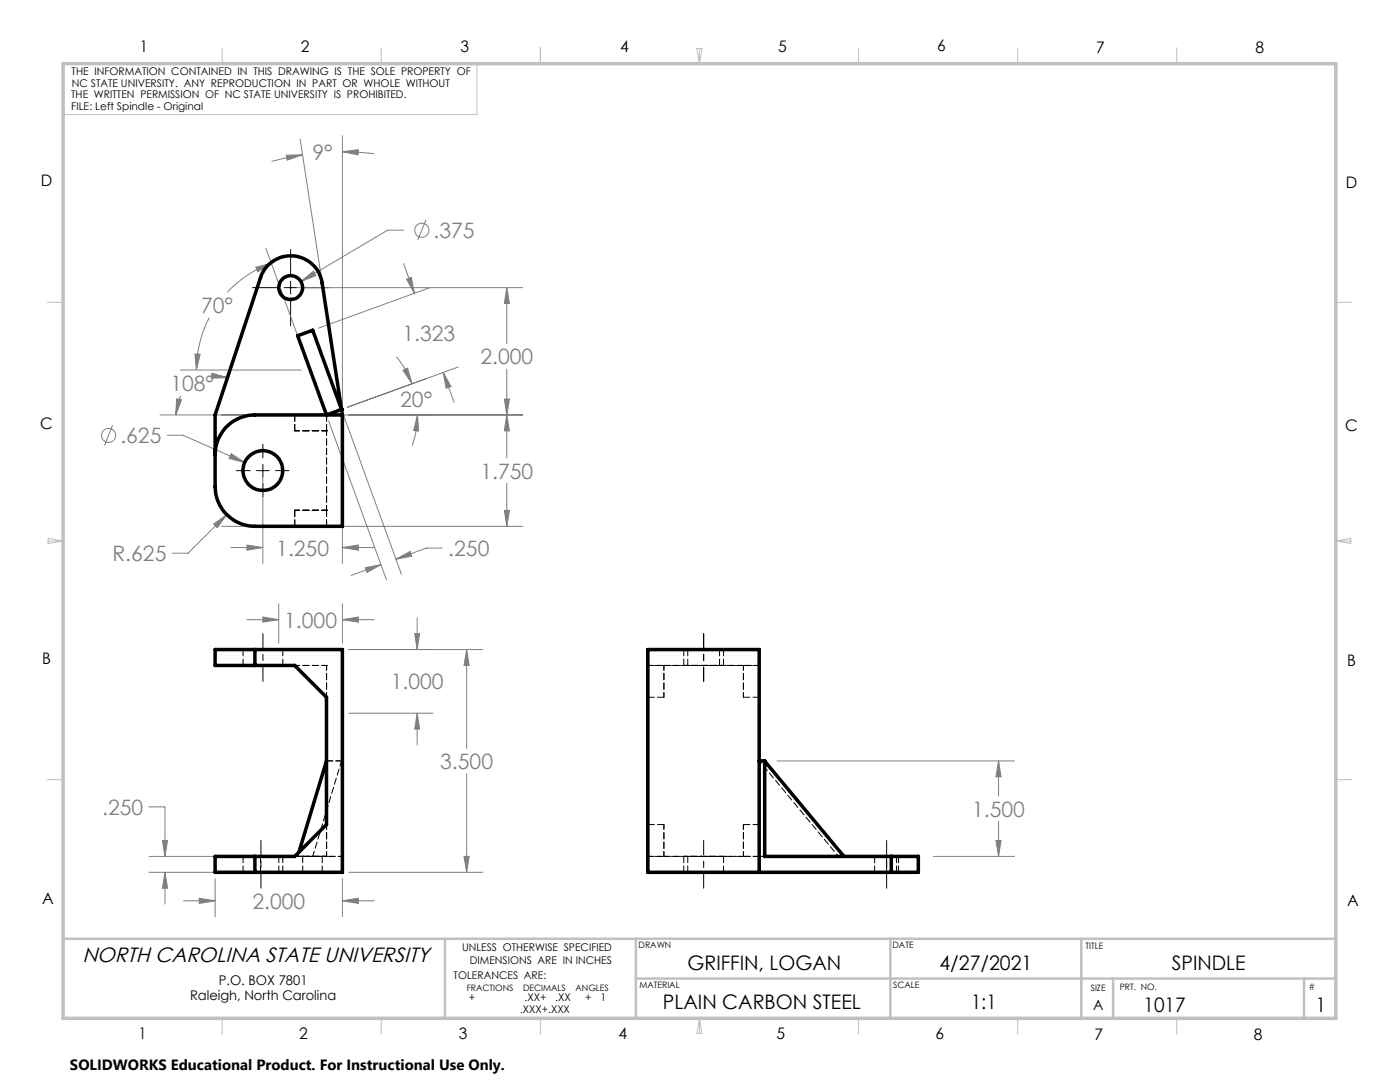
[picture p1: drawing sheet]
<svg xmlns="http://www.w3.org/2000/svg" width="279mm" height="216mm" viewBox="0 0 279 216" stroke-linecap="round" stroke-linejoin="round" font-family="sans-serif">
<g fill="none" stroke="#808080" stroke-width=".2">
<path d="M57.1 31l3.3-.1-3.1 1.1zM59.9 27.8l4.2 27.4M60.4 30.9l-2.4 .4-3.8 .9M68.3 30.3l3.2-.4v1zM68.3 30.3l6.3 .4M68.3 27.1v54.4M51 53.3l3.2-.8-2.8 1.8zM53.1 49.5l8.2 22.7M54.2 52.5a22.6 22.6 0 0 0-8.8 5.8M59.3 57.4h45M60.1 56.2l2.4-2.1 .5 .9zM80.5 45.9h-3.1l-17.3 10.3"/>
<path d="M80.5 52.6l2.2 5.9M81.1 55.7l1-.3 .6 3.1zM85 43.9l-1.6 4M85.7 57.4l-22.1 8.1M101.1 57.4l.6 3.2h-1.1zM101.1 57.4v11.2M35.2 79.6l1 .2-1.1 3zM36 73.8h24.1M36.1 79a8.2 8.2 0 0 0-1 3.8M38.9 70.6l1 .1-.7 3.1zM41.8 63.4a23.1 23.1 0 0 0-2.6 10.4M42.3 74.5l3.1 .9-3.2 .1z"/>
<path d="M43.9 75l1.5 .4M79.1 71.2a18.6 18.6 0 0 1 3.1 5.4M80.4 73.9l1-.4 .8 3.1zM85.2 75.5l-15.8 5.7M88.4 74.3l1.6 2.8-1 .4zM88.4 74.3l2.2 6M91.4 73.2l-22.1 8.1M100.6 79.6h1.1l-.6 3.2zM101.1 73.6v17.8M22.5 84.8l-1.7 4.1M31.9 82.8h72.4M33.4 86.9h3.1l12.3 5.4"/>
<path d="M46.1 90.5l2.7 1.8-3.1-.8zM52.5 95.2v17.2M65.6 84l11.5 31.7M68.3 95.2v17.2M68.6 82.9l11.5 31.7M83.3 82.8l.2 3.2-1-.1zM83.3 82.8a18.4 18.4 0 0 1-1.1 6.1M101.1 82.8l.6 3.2h-1.1zM101.1 96.4v8.6M42.7 104.6l2.6-1.9-1.9 2.6zM44.2 105h60.1M45.3 102.7l-7.8 7.7h-3.1"/>
<path d="M46.1 109.3h6.4M49.3 108.8l3.2 .5-3.2 .5zM68.3 109.3l3.2-.5v1zM68.3 109.3h6.4M72.9 113.3l3.1-.6-2.8 1.5zM76 112.7l-5.9 2.1M79 111.6l2.8-1.6 .4 1zM88.3 109.4h-3.2l-6.1 2.2M100.6 101.8h1.1l-.6 3.2zM49.3 123.6h6.3M52.5 123.1l3.1 .5-3.1 .5zM55.6 120.5v7.8"/>
<path d="M68.3 123.6l3.2-.5v1zM68.3 120.5v7.8M68.3 123.6h6.4M69.6 129.6h26.7M82.8 126.4h.9l-.4 3.2zM83.3 123.3v6.3M93.1 129.6l.5 3.2h-1zM93.1 129.6v19.7M69.6 142.3h16.8M83.3 142.3l.4 3.2h-.9zM83.3 142.3v6.4M93.1 154.4v19.7"/>
<path d="M155.1 151.8h47.4M199.3 151.8l.5 3.2h-1zM199.3 151.8v7.1M29.7 174.1h23.1M29.7 170.9h23.1M29.7 161h3.2v9.9M32.4 167.7h1l-.5 3.2zM32.9 174.1l.5 3.1h-1zM32.9 174.1v6.3M36.6 179.7h6.3M39.8 179.2l3.1 .5-3.1 .6zM42.9 175.3v7.6"/>
<path d="M68.3 179.7l3.2-.5v1.1zM68.3 175.3v7.6M68.3 179.7h6.4M69.6 174.1h26.7M92.6 170.9h1l-.5 3.2zM186.2 170.9h16.3M198.8 167.7h1l-.5 3.2zM199.3 163.9v7"/>
<circle cx="84.2" cy="45.9" r="1.4"/>
<circle cx="21.7" cy="86.9" r="1.4"/>
</g>
<path d="M52.5 126.4v9.6M140.4 136v-9.6M52.1 167.7v9.5M140.4 177.2v-9.5M176.9 177.2v-9.5" fill="none" stroke="#000" stroke-width=".2" stroke-dasharray="15.2 1.3 1.3 1.3" stroke-dashoffset="12.4"/>
<path d="M176.9 174.1v-3.2" fill="none" stroke="#000" stroke-width=".2" stroke-dasharray="15.2 1.3 1.3 1.3"/>
<path d="M50.4 57.4h5.1M56.7 57.4h2.6M58 49.8v5.1M58 56.1v2.6M58 59.9v5.1M60.5 57.4h5.1M47.2 93.9h2.7M51.2 93.9h2.5M52.5 88.7v2.7M52.5 92.6v2.6M52.5 96.4v2.7M55 93.9h2.7" fill="none" stroke="#000" stroke-width=".2"/>
<g fill="none" stroke="#c0c0c0" stroke-width=".2">
<path d="M44.3 9.5v3.2M76.1 9.5v3.2M95.2 12.7v10.2h-82.6M107.8 9.5v3.2M139.1 9.7h1l-.5 3zM139.6 9.7v3M171.3 9.5v3.2M203.1 9.5v3.2M234.8 9.5v3.2M9.4 60.3h3.2M266.6 60.3h3.2M9.6 108h3"/>
<path d="M9.6 107.4l3 .6-3 .4zM266.6 108h3M266.6 108l3-.6v1zM9.4 155.6h3.2M266.6 155.6h3.2M44.3 203.2v3.2M76.1 203.2v3.2M107.8 203.2v3.2M139.6 203.2v3M139.6 203.2l.5 3h-1zM171.3 203.2v3.2M203.1 203.2v3.2"/>
<path d="M234.8 203.2v3.2"/>
</g>
<path d="M12.6 187.3h254M88.8 187.3v15.9M126.9 187.3v15.9M126.9 195.3h139.7M177.7 187.3v15.9M215.8 187.3v15.9M222.1 195.3v7.9M260.2 195.3v7.9" fill="none" stroke="#c0c0c0" stroke-width=".5"/>
<path d="M12.6 12.7h254v190.5h-254z" fill="none" stroke="#c0c0c0" stroke-width=".7"/>
<path d="M68.3 179.7l3.2-.5v1.1zM39.8 179.2l3.1 .5-3.1 .6zM92.6 170.9h1l-.5 3.2zM93.1 129.6l.5 3.2h-1zM32.4 167.7h1l-.5 3.2zM32.9 174.1l.5 3.1h-1zM68.3 123.6l3.2-.5v1zM52.5 123.1l3.1 .5-3.1 .5zM82.8 126.4h.9l-.4 3.2zM83.3 142.3l.4 3.2h-.9zM198.8 167.7h1l-.5 3.2zM199.3 151.8l.5 3.2h-1zM101.1 82.8l.6 3.2h-1.1zM100.6 101.8h1.1l-.6 3.2zM101.1 57.4l.6 3.2h-1.1zM100.6 79.6h1.1l-.6 3.2zM38.9 70.6l.3 3.2 .7-3.1zM51 53.3l.4 1 2.8-1.8zM80.4 73.9l1.8 2.7-.8-3.1zM83.3 82.8l-.8 3.1 1 .1zM49.3 108.8l3.2 .5-3.2 .5zM68.3 109.3l3.2-.5v1zM42.7 104.6l.7 .7 1.9-2.6zM72.9 113.3l3.1-.6-2.8 1.5zM79 111.6l2.8-1.6 .4 1zM60.1 56.2l2.9-1.2-.5-.9zM46.1 90.5l-.4 1 3.1 .8zM88.4 74.3l1.6 2.8-1 .4zM81.1 55.7l1-.3 .6 3.1zM68.3 30.3l3.2-.4v1zM57.1 31l3.3-.1-3.1 1.1zM42.3 74.5l3.1 .9-3.2 .1zM35.2 79.6l1 .2-1.1 3z" fill="#808080"/>
<g fill="none" stroke="#000" stroke-width=".7">
<path d="M59.4 67l3-1.1 5.8 15.8-3 1.1zM68.2 81.7l-3.9-25.3a6.3 6.3 0 0 0-5.8-5.4 6.3 6.3 0 0 0-6.5 4.4l-9.1 27.4v14.3a7.9 7.9 0 0 0 8 7.9h17.4v-22.2M68.2 81.7h.1M68.2 81.7l.1 1.1M68.3 82.8h-17.4a7.9 7.9 0 0 0-8 7.9M50.9 129.6h-8v3.2h8M50.9 129.6v3.2M50.9 132.8h7.9l6.4 6.3v25.4l-6.4 6.4h-7.9M50.9 129.6h17.4v44.5h-17.4M65.2 151.8l-5.5 18.2M151.5 151.8h1.1v19.1h25.3M152.6 151.9l15.8 19"/>
<path d="M50.9 170.9h-8v3.2h8M50.9 170.9v3.2M151.5 174.1v-44.5h-22.2v44.5h48.6M177.9 170.9h5.4v3.2h-5.4M177.9 170.9v3.2"/>
<circle cx="58" cy="57.4" r="2.38"/>
<circle cx="52.5" cy="93.9" r="4"/>
</g>
<g fill="none" stroke="#000" stroke-width=".2" stroke-dasharray="1.3 .6">
<path d="M52 55.4h.1M64.3 56.4h.1M42.9 90.7h.1M42.9 97.1h.1M42.9 82.8h.1M50.9 82.8h.1M58.8 82.8v3.1M65.2 82.8h.1M65.2 85.9h.1M65.2 85.9v-3.1M68.2 81.7h.1M68.3 82.8h.1"/>
<path d="M68.3 82.8h-3.1M50.9 105h.1M58.8 105v-3.2M65.2 105h.1M65.2 101.8h.1M65.2 101.8v3.2M68.3 105h.1M68.3 105v-22.2M42.9 132.8v-3.2M42.9 132.8h.1M42.9 129.6h.1M48.5 129.6v3.2"/>
<path d="M50.9 129.6v3.2M56.4 132.8v-3.2M58.8 132.8h.1M65.2 132.8h.1M65.2 139.1h.1M65.2 139.1l-6.4-6.3M68.3 129.6v22.2M68.3 129.6h.1M129.3 129.6h.1M129.3 132.8h.1M129.3 132.8h3.2M129.3 132.8v-3.2"/>
<path d="M132.5 132.8h.1M132.5 139.1h-3.2M136.5 129.6v3.2M137.3 129.6v3.2M143.6 132.8v-3.2M144.4 132.8v-3.2M148.4 132.8h.1M148.4 139.1h3.1M151.5 129.6h.1M151.5 132.8h.1M151.5 132.8h-3.1M151.5 129.6v3.2"/>
<path d="M65.2 151.8v-12.7M68.2 151.8h.1M68.3 151.8h-3.1M151.5 151.8h.1M151.5 151.8v-12.7M152.6 151.8h.1M42.9 174.1v-3.2M42.9 174.1h.1M42.9 170.9h.1M48.5 170.9v3.2M52 174.1v-3.2M55.6 170.9v3.2"/>
<path d="M56.4 174.1v-3.2M58.8 170.9h.1M60.4 174.1v-3.2M64.3 174.1v-3.2M65.2 170.9h.1M65.2 164.5h.1M65.2 164.5l-6.4 6.4M65.2 164.5v-12.7M68.2 170.9h.1M68.3 174.1v-22.3M68.3 174.1h.1M129.3 174.1h.1"/>
<path d="M129.3 170.9h.1M129.3 170.9h3.2M129.3 174.1v-3.2M132.5 170.9h.1M132.5 164.5h-3.2M136.5 170.9v3.2M137.3 170.9v3.2M144.4 174.1v-3.2M148.4 170.9h.1M148.4 164.5h3.1M151.5 170.9h.1M151.5 164.5v-12.7"/>
<path d="M151.5 170.9h-3.1M151.5 174.1v-3.2M152.6 170.9h.1M174.6 170.9v3.2M178.9 174.1v-3.2M179.3 174.1v-3.2"/>
</g>
<g fill="none" stroke="#000" stroke-width=".2" stroke-dasharray="1.3 .6" stroke-dashoffset=".3">
<path d="M42.9 97.1v-6.4M58.8 85.9h6.4M65.2 82.8h-6.4M65.2 85.9h-6.4M58.8 101.8h6.4M65.2 101.8v-15.9M65.2 101.8h-6.4M65.2 105h-6.4M52.5 132.8h-4h7.9h-3.9M52.5 129.6h-4h7.9h-3.9M58.8 132.8h6.4M65.2 132.8h-6.4"/>
<path d="M65.2 139.1v-6.3M65.2 132.8v6.3M129.3 139.1v-6.3M132.5 132.8h15.9M132.5 139.1v-6.3M136.5 132.8h7.9h-7.9M136.5 129.6h7.9h-7.9M137.3 132.8h6.3M137.3 129.6h6.3M148.4 139.1v-6.3M148.4 132.8v6.3M151.5 139.1v-6.3"/>
<path d="M52.5 174.1h-4h7.9h-3.9M52.5 170.9h-4h7.9h-3.9M58.8 170.9h6.4M65.2 170.9v-6.4M65.2 164.5v6.4M65.2 170.9h-6.4M129.3 164.5v-25.4M129.3 164.5v6.4M132.5 170.9h15.9M132.5 170.9v-6.4M132.5 164.5v6.4M136.5 174.1h7.9h-7.9"/>
<path d="M144.4 170.9h-7.9h7.9M148.4 164.5v6.4M151.5 170.9v-6.4M151.5 164.5v6.4M151.5 170.9h27.4M151.5 174.1h27.4"/>
</g>
<g fill="none" stroke="#000" stroke-width=".2" stroke-dasharray="1.3 .6" stroke-dashoffset=".5">
<path d="M42.9 82.8l9.1-27.4M58.8 82.8h-7.9M50.9 105h7.9M58.8 105h-7.9M68.3 105h-17.4M42.9 129.6h8M50.9 132.8h-8M50.9 129.6h17.4M58.8 132.8h-7.9M129.3 129.6h8M137.3 132.8h-8M143.6 129.6h7.9"/>
<path d="M151.5 132.8h-7.9M151.5 151.8h1.1M59.7 170l-.3 .9M64.3 174.1h4M129.3 170.9h8M137.3 174.1h-8M168.4 170.9h-1.1"/>
</g>
<path d="M59.4 67l5.8 15.8M62.4 65.9l5.8 15.8M42.9 174.1h9.1M42.9 170.9h9.1" fill="none" stroke="#000" stroke-width=".2" stroke-dasharray="1.3 .6" stroke-dashoffset="-.1"/>
<path d="M42.9 97.1a7.9 7.9 0 0 0 8 7.9M50.9 82.8a7.9 7.9 0 0 0-8 7.9M50.9 105a7.9 7.9 0 0 1-8-7.9M65.2 151.8h3M62.4 170.9h-3" fill="none" stroke="#000" stroke-width=".2" stroke-dasharray="1.3 .6" stroke-dashoffset=".1"/>
<g fill="none" stroke="#000" stroke-width=".2" stroke-dasharray="1.3 .6" stroke-dashoffset=".6">
<path d="M64.3 56.4l4 26.4M52.5 97.9a4 4 0 0 1-3.5-5.9 4 4 0 0 1 6.8-.4 4 4 0 0 1-2.9 6.2l-.4 .1M52.5 89.9a4 4 0 0 0-3.5 5.8 4 4 0 0 0 6.8 .4 4 4 0 0 0-2.9-6.2h-.4M68.2 151.8v19.1M151.5 151.8l15.8 19.1M58 174.1h-2.3h4.7h-2.4M58 170.9h-2.3h4.7h-2.4M59.4 170.9h5.8M62.4 170.9h5.8M64.3 170.9h3.9M68.2 170.9v-19.1M152.6 170.9v-19.1"/>
<path d="M174.6 170.9h4.7h-4.7M174.6 174.1h4.7h-4.7"/>
</g>
<path d="M42.9 97.1v-14.3M68.2 151.8l-5.8 19.1M52 174.1h12.3M52 170.9h12.3M137.3 170.9h14.2M137.3 174.1h14.2" fill="none" stroke="#000" stroke-width=".2" stroke-dasharray="1.3 .6" stroke-dashoffset=".2"/>
<path d="M167.3 170.9h-15.8M168.4 170.9h-15.8M178.9 170.9h4.4M178.9 174.1h4.4" fill="none" stroke="#000" stroke-width=".2" stroke-dasharray="1.3 .6" stroke-dashoffset=".4"/>
<path d="M58 59.8a2.38 2.38 0 0 1-2.1-3.5 2.38 2.38 0 0 1 4.1-.3 2.38 2.38 0 0 1-1.6 3.7l-.4 .1" fill="none" stroke="#000" stroke-width=".2" stroke-dasharray="1.3 .6" stroke-dashoffset="-.2"/>
<path d="M52 55.4a6.3 6.3 0 0 1 6.6-4.4 6.3 6.3 0 0 1 5.7 5.4" fill="none" stroke="#000" stroke-width=".2" stroke-dasharray="1.3 .6" stroke-dashoffset=".7"/>
<g font-size="4.2" fill="#808080">
<text x="62.3" y="32">9°</text>
<text x="86.5" y="47.5">.375</text>
<text x="40.1" y="62.4">70°</text>
<text x="80.3" y="68">1.323</text>
<text x="95.9" y="72.7">2.000</text>
<text x="34" y="78">108°</text>
<text x="79.9" y="81.2">20°</text>
<text x="24" y="88.4">.625</text>
<text x="95.9" y="95.5">1.750</text>
<text x="22.4" y="112">R.625</text>
<text x="55.1" y="110.8">1.250</text>
<text x="89.5" y="111">.250</text>
<text x="56.7" y="125.2">1.000</text>
<text x="78" y="137.6">1.000</text>
<text x="87.9" y="153.4">3.500</text>
<text x="20.4" y="162.6">.250</text>
<text x="194" y="163">1.500</text>
<text x="50.4" y="181.3">2.000</text>
</g>
<text font-size="4.1" x="16.4" y="191.9">NORTH CAROLINA STATE UNIVERSITY</text>
<g font-size="4">
<text x="137.2" y="193.6">GRIFFIN, LOGAN</text>
<text x="187.5" y="193.6">4/27/2021</text>
<text x="233.9" y="193.5">SPINDLE</text>
<text x="132.3" y="201.4">PLAIN CARBON STEEL</text>
<text x="193.8" y="201.4">1:1</text>
<text x="228.2" y="201.8">1017</text>
<text x="262.6" y="202">1</text>
</g>
<g font-size="3.2">
<text x="27.9" y="10.4">1</text>
<text x="60" y="10.4">2</text>
<text x="91.9" y="10.4">3</text>
<text x="123.8" y="10.4">4</text>
<text x="155.3" y="10.4">5</text>
<text x="187" y="10.3">6</text>
<text x="218.8" y="10.5">7</text>
<text x="250.6" y="10.5">8</text>
<text x="8.1" y="37.1">D</text>
<text x="268.6" y="37.5">D</text>
<text x="8" y="85.7">C</text>
<text x="268.5" y="86.1">C</text>
<text x="8.4" y="132.5">B</text>
<text x="268.9" y="132.9">B</text>
<text x="8.4" y="180.3">A</text>
<text x="268.9" y="180.7">A</text>
<text x="27.6" y="207.4">1</text>
<text x="59.7" y="207.4">2</text>
<text x="91.6" y="207.4">3</text>
<text x="123.5" y="207.4">4</text>
<text x="155" y="207.4">5</text>
<text x="186.7" y="207.3">6</text>
<text x="218.4" y="207.5">7</text>
<text x="250.3" y="207.5">8</text>
</g>
<text font-size="3" x="14" y="213.5">SOLIDWORKS Educational Product. For Instructional Use Only.</text>
<text font-size="2.8" x="218.1" y="201.5">A</text>
<g font-size="2.7">
<text x="43.6" y="196.4">P.O. BOX 7801</text>
<text x="37.9" y="199.4">Raleigh, North Carolina</text>
</g>
<g font-size="2.1">
<text x="14.3" y="14.9">THE INFORMATION CONTAINED IN THIS DRAWING IS THE SOLE PROPERTY OF</text>
<text x="14.3" y="17.3">NC STATE UNIVERSITY. ANY REPRODUCTION IN PART OR WHOLE WITHOUT</text>
<text x="14.2" y="19.6">THE WRITTEN PERMISSION OF NC STATE UNIVERSITY IS PROHIBITED.</text>
<text x="14.2" y="21.9">FILE: Left Spindle - Original</text>
<text x="92.2" y="189.7">UNLESS OTHERWISE SPECIFIED</text>
<text x="90.5" y="195.3">TOLERANCES ARE:</text>
<text x="93.8" y="192.4">DIMENSIONS ARE IN INCHES</text>
<text x="93.6" y="199.7">+</text>
<text x="103.8" y="202.2">.XXX+.XXX</text>
<text x="104.7" y="199.7">.XX+</text>
<text x="110.8" y="199.7">.XX</text>
<text x="116.8" y="199.7">+</text>
<text x="119.8" y="199.7">1</text>
</g>
<g font-size="1.8">
<text x="127.4" y="189.3">DRAWN</text>
<text x="178.1" y="189.1">DATE</text>
<text x="216.6" y="189.4">TITLE</text>
<text x="93.1" y="197.7">FRACTIONS</text>
<text x="104.4" y="197.7">DECIMALS</text>
<text x="114.9" y="197.7">ANGLES</text>
<text x="127.6" y="197.1">MATERIAL</text>
<text x="178.2" y="197.1">SCALE</text>
<text x="217.7" y="197.8">SIZE</text>
<text x="223.5" y="197.6">PRT. NO.</text>
<text x="261.2" y="197.5">#</text>
</g>
</svg>
